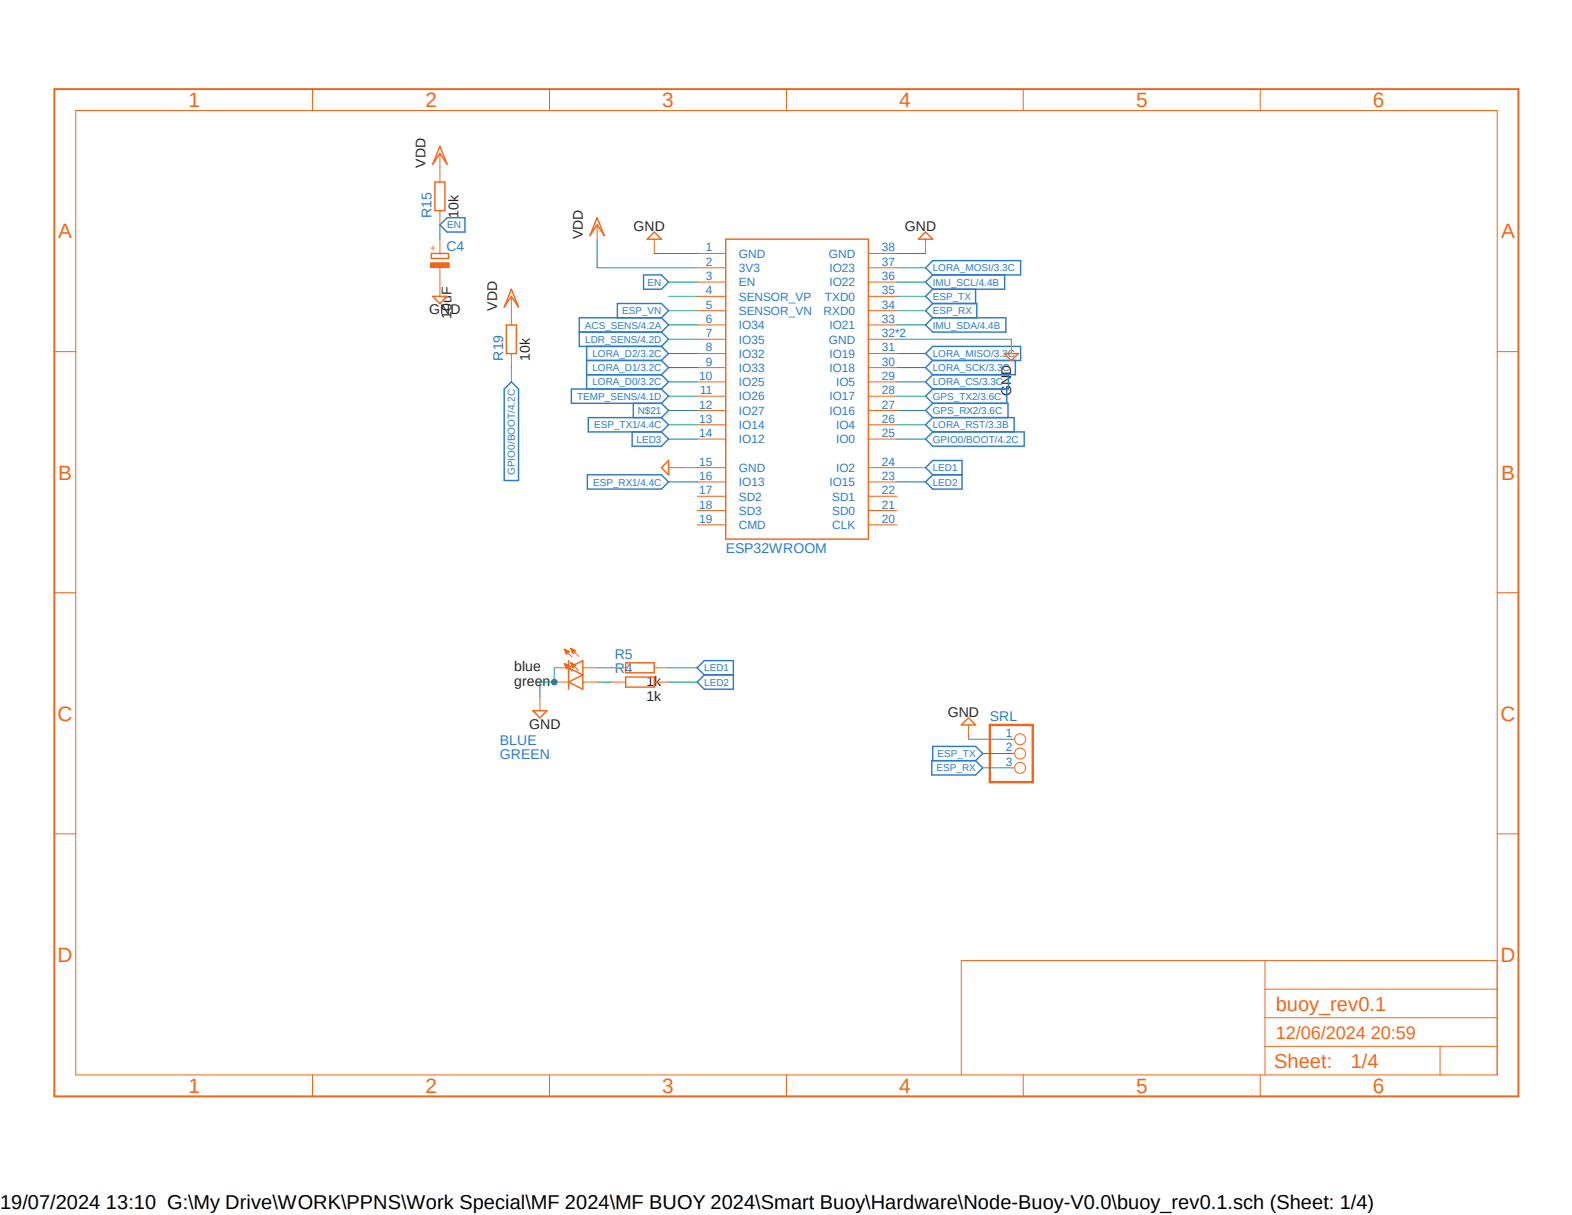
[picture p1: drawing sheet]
<svg xmlns="http://www.w3.org/2000/svg" width="279mm" height="216mm" viewBox="0 0 279 216" stroke-linecap="round" stroke-linejoin="round" font-family="sans-serif">
<path d="M9.1 15.5l261.2 179.9M270.3 15.5l-261.2 179.9" fill="none" stroke="#fff" stroke-width=".18"/>
<g fill="none" stroke="#2c7ace" stroke-width=".25">
<path d="M78.2 40l1.3-1.3h3.1v2.5h-3.1zM103 59h14.6M109.7 56.5v-2.6h7.9l1.2 1.3-1.2 1.3M114.4 48.9h3.2l1.2 1.2-1.2 1.3h-3.2zM117.6 56.5h-14.6v5.1h14.6M117.6 56.5l1.2 1.2-1.2 1.3M117.6 59l1.2 1.3-1.2 1.3M164.5 47.6l1.3-1.3h15.6v2.6h-15.6zM165.8 53.9l-1.3 1.3 1.3 1.3M165.8 53.9h7.8v2.6M165.8 56.5h13v2.5h-13l-1.3-1.3zM165.8 51.4l-1.3 1.3 1.3 1.2"/>
<path d="M165.8 48.9l-1.3 1.2 1.3 1.3M173.4 51.4v2.5M178.6 48.9v2.5h-12.8M90.9 67.9l1.3 1.2v16.3h-2.6v-16.3zM104.3 64.1h13.3M104.3 61.6v7.5M104.3 66.6h13.3M112.4 76.8v2.5h5.2l1.2-1.3-1.2-1.2M112.6 71.7v2.5M117.6 74.2h-13v2.6h13M117.6 61.6l1.2 1.2-1.2 1.3M117.6 64.1l1.2 1.2-1.2 1.3"/>
<path d="M117.6 69.1h-16v2.6h16M117.6 66.6l1.2 1.3-1.2 1.2M117.6 71.7l1.2 1.2-1.2 1.3M117.6 74.2l1.2 1.3-1.2 1.3M117.6 69.1l1.2 1.3-1.2 1.3M164.5 78l1.3-1.2h16.2v2.5h-16.2zM164.5 62.8l1.3-1.2h15.6v2.5h-15.6zM165.8 64.1l-1.3 1.2 1.3 1.3M165.8 66.6l-1.3 1.3 1.3 1.2M165.8 69.1l-1.3 1.3 1.3 1.3M165.8 71.7h13.4v2.5M165.8 71.7l-1.3 1.2 1.3 1.3"/>
<path d="M165.8 74.2h14.5v2.6M165.8 74.2l-1.3 1.3 1.3 1.3M178.9 69.1v2.6M179.2 66.6v2.5h-13.4M180.5 64.1v2.5h-14.7M104.4 84.4h13.2l1.2 1.2-1.2 1.3h-13.2zM164.5 83.1l1.3-1.3h5.2v5.1h-5.2l-1.3-1.3 1.3-1.2zM165.8 84.4h5.2M123.9 118.7l1.3-1.3h5.1v5.1h-5.1l-1.3-1.3 1.3-1.3zM125.2 119.9h5.1M165.6 135.2h7.8l1.3 1.2-1.3 1.3h-7.8zM165.8 135.2v-2.6h7.6l1.3 1.3-1.3 1.3"/>
</g>
<g fill="none" stroke="#f56416" stroke-width=".25">
<path d="M106.1 38.7l1.3 3.2-1.3-1.9-1.2 1.9zM76.7 45h3v.9h-3zM90 57.7h1.8v5.1h-1.8zM90.9 51.4l1.3 3.2-1.3-1.9-1.3 1.9zM116.3 41.2l1.3 1.3h-2.6zM129 42.5h25.3v53.3h-25.3zM164.5 41.2l1.3 1.3h-2.6zM178.5 62.8h2.5l-1.3 1.3zM118.8 81.8v2.6l-1.2-1.3zM101 118.7l2.6-1.3v5.1l-2.6-1.3 2.6-1.3zM101 117.4v5.1M111.2 117.8h5.1v1.7h-5.1z"/>
<path d="M94.7 126.3h2.5l-1.2 1.3zM111.2 120.3h5.1v1.8h-5.1zM172.1 127.6l1.3 1.2h-2.5z"/>
</g>
<g fill="none" stroke="#f56416" stroke-width=".18">
<path d="M13.5 19.6h252.6v171.4h-252.6zM55.5 15.8v3.8M97.7 15.8v3.8M139.8 15.8v3.8M181.9 15.8v3.8M224 15.8v3.8M106.1 40v2.5M90.9 52.7v5M116.3 42.5v2.5M123.9 45h5.1M123.9 50.1h5.1M123.9 52.7h5.1"/>
<path d="M123.9 55.2h5.1M123.9 57.7h5.1M123.9 47.6h5.1M154.3 45h5.1M154.3 50.1h5.1M154.3 52.7h5.1M154.3 55.2h5.1M154.3 57.7h5.1M154.3 47.6h5.1M164.5 42.5v2.5M9.7 62.5h3.8M90.9 62.8v2.5"/>
<path d="M123.9 60.3h5.1M123.9 62.8h5.1M123.9 65.3h5.1M123.9 72.9h5.1M123.9 67.9h5.1M123.9 70.4h5.1M123.9 75.5h5.1M123.9 78h5.1M154.3 60.3h5.1M154.3 62.8h5.1M154.3 65.3h5.1M154.3 72.9h5.1"/>
<path d="M154.3 67.9h5.1M154.3 70.4h5.1M154.3 75.5h5.1M154.3 78h5.1M179.7 60.3v2.5M266.1 62.5h3.8M118.8 83.1h2.6M123.9 85.6h5.1M123.9 83.1h5.1M123.9 88.2h5.1M123.9 90.7h5.1M123.9 93.3h5.1"/>
<path d="M154.3 85.6h5.1M154.3 83.1h5.1M154.3 88.2h5.1M154.3 90.7h5.1M154.3 93.3h5.1M9.7 105.3h3.8M98.5 118.7h2.5M100.3 115.4l1.4 1.4M100.3 115.4h.1M100.3 115.4l.9 .3M100.3 115.4l.4 .8 .5-.5M100.3 117.9l1.4 1.4"/>
<path d="M100.3 117.9h.1M100.3 117.9l.9 .4-.5 .5zM100.3 115.5h.2M100.3 118h.3M100.4 115.6h.4M100.4 118.1h.4M100.4 115.7h.6M100.4 118.2h.6M100.5 115.7h.7M100.5 118.3h.6M100.5 115.9h.5M100.5 115.8h.6"/>
<path d="M100.5 118.4h.5M100.5 116h.4M100.5 118.5h.5M100.6 116.1h.2M100.6 118.6h.3M100.6 116.2h.1M100.7 118.7v.1M101.4 115.2l1.4 1.4M101.4 115.2l.9 .4-.5 .5zM101.4 115.3h.2M101.4 117.8l1.4 1.4M101.4 117.8l.9 .4-.5 .5z"/>
<path d="M101.5 115.4h.3M101.5 117.9h.1M101.5 115.5h.5M101.5 117.9h.4M101.6 115.6h.6M101.6 118h.5M101.6 115.7h.7M101.6 118.2h.6M101.6 118.1h.7M101.6 115.7h.6M101.6 118.3h.6M101.7 115.8h.4"/>
<path d="M101.7 118.4h.4M101.7 115.9h.3M101.7 118.5h.3M101.8 116h.1M101.8 118.6h.1M101.8 116.1h.1M103.6 118.7h2.5M108.7 118.7h2.5M116.3 118.7h2.5M266.1 105.3h3.8M96 123.7v2.6M98.5 121.2h2.5"/>
<path d="M103.6 121.2h2.5M108.7 121.2h2.5M116.3 121.2h2.5M172.1 128.8v2.6M179.7 131.4h.6M179.7 133.9h.6M179.7 136.4h.6M9.7 148.2h3.8M266.1 148.2h3.8M224.8 170.7v20.3M224.8 175.8h41.3M266.1 170.7h-95.2v20.3"/>
<path d="M55.5 191v3.8M97.7 191v3.8M139.8 191v3.8M181.9 191v3.8M224 191v3.8M224.8 185.9h41.3M224.8 180.8h41.3M255.9 185.9v5.1"/>
<circle cx="181.3" cy="131.4" r=".98"/>
<circle cx="181.3" cy="136.4" r=".98"/>
<circle cx="181.3" cy="133.9" r=".98"/>
</g>
<path d="M9.7 15.8h260.2v179h-260.2z" fill="none" stroke="#f56416" stroke-width=".34"/>
<path d="M175.9 128.8h7.7v10.2h-7.7z" fill="none" stroke="#f56416" stroke-width=".42"/>
<path d="M76.5 46.7h3.3v.8h-3.3z" fill-rule="evenodd" fill="#f56416"/>
<path d="M78.2 27.3v5M78.2 37.4v2.6M76.5 46.7h3.3v.8h-3.3zM78.2 42.5v2.5M78.2 47.6v5.1" fill="none" stroke="#f56416" stroke-width=".18"/>
<path d="M77.3 32.3h1.8v5.1h-1.8zM78.2 26l1.3 3.2-1.3-1.9-1.3 1.9zM76.9 52.7h2.6l-1.3 1.2z" fill="none" stroke="#f56416" stroke-width=".25"/>
<g fill="none" stroke="#0dab76" stroke-width=".18">
<path d="M106.1 42.5v5.1h17.8M116.3 45h7.6M118.8 57.7h5.1M159.4 55.2h5.1M159.4 52.7h5.1M159.4 45h5.1M90.9 65.3v2.6M118.8 62.8h5.1M118.8 65.3h5.1M159.4 78h5.1M159.4 60.3h20.3M121.4 83.1h2.5"/>
<path d="M98.5 118.7v2.5M174.7 136.4h5M174.7 133.9h5"/>
</g>
<circle cx="98.5" cy="121.2" r=".51" fill="#0dab76"/>
<g fill="none" stroke="#0dab76" stroke-width=".18">
<path d="M78.2 40v2.5M118.8 50.1h5.1M118.8 52.7h5.1M118.8 55.2h5.1M159.4 47.6h5.1M159.4 50.1h5.1M159.4 57.7h5.1M118.8 67.9h5.1M118.8 70.4h5.1M118.8 72.9h5.1M118.8 78h5.1M118.8 60.3h5.1"/>
<path d="M118.8 75.5h5.1M159.4 62.8h5.1M159.4 65.3h5.1M159.4 67.9h5.1M159.4 70.4h5.1M159.4 72.9h5.1M159.4 75.5h5.1M118.8 85.6h5.1M159.4 83.1h5.1M159.4 85.6h5.1M106.1 118.7h2.6M118.8 118.7h5.1"/>
<path d="M98.5 121.2h-2.5v2.5M106.1 121.2h2.6M118.8 121.2h5.1M172.1 131.4h7.6"/>
<circle cx="98.5" cy="121.2" r=".51"/>
</g>
<g font-size="3.7" fill="#f56416">
<text x="33.5" y="19">1</text>
<text x="75.6" y="19">2</text>
<text x="117.7" y="19">3</text>
<text x="159.8" y="19">4</text>
<text x="201.9" y="19">5</text>
<text x="244" y="19">6</text>
<text x="10.3" y="42.4">A</text>
<text x="266.8" y="42.4">A</text>
<text x="10.3" y="85.2">B</text>
<text x="266.8" y="85.2">B</text>
<text x="10.2" y="128.1">C</text>
<text x="266.7" y="128.1">C</text>
<text x="10.2" y="170.9">D</text>
<text x="266.7" y="170.9">D</text>
<text x="33.5" y="194.2">1</text>
<text x="75.6" y="194.2">2</text>
<text x="117.7" y="194.2">3</text>
<text x="159.8" y="194.2">4</text>
<text x="201.9" y="194.2">5</text>
<text x="244" y="194.2">6</text>
</g>
<g font-size="3.6" fill="#f56416">
<text x="226.7" y="179.6">buoy_rev0.1</text>
<text x="226.5" y="189.9">Sheet:</text>
<text x="240.1" y="189.7">1/4</text>
</g>
<text font-size="3.6" x="0" y="214.9">19/07/2024 13:10 G:\My Drive\WORK\PPNS\Work Special\MF 2024\MF BUOY 2024\Smart Buoy\Hardware\Node-Buoy-V0.0\buoy_rev0.1.sch (Sheet: 1/4)</text>
<text font-size="3.2" fill="#f56416" x="226.7" y="184.7">12/06/2024 20:59</text>
<g font-size="2.5" fill="#282828">
<text x="75.6" y="29.8" transform="rotate(-90 75.6 29.8)">VDD</text>
<text x="81.5" y="38.7" transform="rotate(-90 81.5 38.7)">10k</text>
<text x="112.6" y="41.1">GND</text>
<text x="160.8" y="41.1">GND</text>
<text x="103.6" y="42.5" transform="rotate(-90 103.6 42.5)">VDD</text>
<text x="76.3" y="55.8">GND</text>
<text x="80.3" y="56.6" transform="rotate(-90 80.3 56.6)">10uF</text>
<text x="88.3" y="55.2" transform="rotate(-90 88.3 55.2)">VDD</text>
<text x="94.2" y="64.1" transform="rotate(-90 94.2 64.1)">10k</text>
<text x="179.7" y="70.4" transform="rotate(-90 179.7 70.4)">GND</text>
<text x="91.4" y="119.3">blue</text>
<text x="91.4" y="121.8">green</text>
<text x="114.9" y="124.5">1k</text>
<text x="114.9" y="122">1k</text>
<text x="94.1" y="129.5">GND</text>
<text x="168.4" y="127.4">GND</text>
</g>
<g font-size="2.5" fill="#2c7ace">
<text x="76.7" y="38.7" transform="rotate(-90 76.7 38.7)">R15</text>
<text x="79.3" y="44.5">C4</text>
<text x="89.4" y="64.1" transform="rotate(-90 89.4 64.1)">R19</text>
<text x="129" y="98.3">ESP32WROOM</text>
<text x="109.3" y="119.7">R4</text>
<text x="109.3" y="117.2">R5</text>
<text x="175.9" y="128.2">SRL</text>
<text x="88.9" y="132.4">BLUE</text>
<text x="88.9" y="134.9">GREEN</text>
</g>
<g font-size="2.1" fill="#2c7ace">
<text x="125.4" y="44.7">1</text>
<text x="125.4" y="47.2">2</text>
<text x="131.3" y="45.8">GND</text>
<text x="147.3" y="45.8">GND</text>
<text x="156.7" y="47.2">37</text>
<text x="156.7" y="44.7">38</text>
<text x="125.4" y="49.7">3</text>
<text x="125.4" y="52.3">4</text>
<text x="131.3" y="50.9">EN</text>
<text x="131.3" y="53.4">SENSOR_VP</text>
<text x="131.3" y="48.3">3V3</text>
<text x="146.6" y="53.4">TXD0</text>
<text x="147.4" y="48.3">IO23</text>
<text x="147.4" y="50.9">IO22</text>
<text x="156.7" y="49.7">36</text>
<text x="156.7" y="52.3">35</text>
<text x="125.4" y="54.8">5</text>
<text x="125.4" y="57.4">6</text>
<text x="125.4" y="59.9">7</text>
<text x="131.3" y="56">SENSOR_VN</text>
<text x="131.3" y="58.5">IO34</text>
<text x="146.4" y="56">RXD0</text>
<text x="147.4" y="58.5">IO21</text>
<text x="156.7" y="54.8">34</text>
<text x="156.7" y="57.4">33</text>
<text x="156.7" y="59.9">32*2</text>
<text x="125.4" y="62.4">8</text>
<text x="125.4" y="65">9</text>
<text x="131.3" y="61">IO35</text>
<text x="131.3" y="63.6">IO32</text>
<text x="147.3" y="61">GND</text>
<text x="147.4" y="63.6">IO19</text>
<text x="156.7" y="65">30</text>
<text x="156.7" y="62.4">31</text>
<text x="124.2" y="67.5">10</text>
<text x="124.4" y="70.1">11</text>
<text x="131.3" y="66.1">IO33</text>
<text x="131.3" y="68.6">IO25</text>
<text x="131.3" y="71.2">IO26</text>
<text x="147.4" y="66.1">IO18</text>
<text x="147.4" y="71.2">IO17</text>
<text x="148.6" y="68.6">IO5</text>
<text x="156.7" y="67.5">29</text>
<text x="156.7" y="70.1">28</text>
<text x="124.2" y="72.6">12</text>
<text x="124.2" y="75.1">13</text>
<text x="124.2" y="77.7">14</text>
<text x="131.3" y="73.7">IO27</text>
<text x="131.3" y="76.2">IO14</text>
<text x="147.4" y="73.7">IO16</text>
<text x="148.6" y="76.2">IO4</text>
<text x="156.7" y="72.6">27</text>
<text x="156.7" y="75.1">26</text>
<text x="156.7" y="77.7">25</text>
<text x="124.2" y="82.8">15</text>
<text x="131.3" y="78.8">IO12</text>
<text x="131.3" y="83.9">GND</text>
<text x="148.6" y="78.8">IO0</text>
<text x="148.6" y="83.9">IO2</text>
<text x="156.7" y="82.8">24</text>
<text x="124.2" y="85.3">16</text>
<text x="124.2" y="87.8">17</text>
<text x="131.3" y="86.4">IO13</text>
<text x="131.3" y="88.9">SD2</text>
<text x="147.4" y="86.4">IO15</text>
<text x="147.9" y="88.9">SD1</text>
<text x="156.7" y="85.3">23</text>
<text x="156.7" y="87.8">22</text>
<text x="124.2" y="90.4">18</text>
<text x="124.2" y="92.9">19</text>
<text x="131.3" y="91.5">SD3</text>
<text x="131.3" y="94">CMD</text>
<text x="147.9" y="94">CLK</text>
<text x="147.9" y="91.5">SD0</text>
<text x="156.7" y="92.9">20</text>
<text x="156.7" y="90.4">21</text>
<text x="178.8" y="131">1</text>
<text x="178.8" y="133.5">2</text>
<text x="178.8" y="136.1">3</text>
</g>
<g font-size="1.8" fill="#2c7ace">
<text x="79.5" y="40.6">EN</text>
<text x="115.1" y="50.8">EN</text>
<text x="165.8" y="53.3">ESP_TX</text>
<text x="165.8" y="48.2">LORA_MOSI/3.3C</text>
<text x="165.8" y="50.8">IMU_SCL/4.4B</text>
<text x="104" y="58.4">ACS_SENS/4.2A</text>
<text x="110.6" y="55.8">ESP_VN</text>
<text x="165.8" y="55.8">ESP_RX</text>
<text x="165.8" y="58.4">IMU_SDA/4.4B</text>
<text x="104" y="60.9">LDR_SENS/4.2D</text>
<text x="105.3" y="63.5">LORA_D2/3.2C</text>
<text x="105.3" y="66">LORA_D1/3.2C</text>
<text x="165.8" y="63.5">LORA_MISO/3.3C</text>
<text x="165.8" y="66">LORA_SCK/3.3C</text>
<text x="102.6" y="71">TEMP_SENS/4.1D</text>
<text x="105.3" y="68.5">LORA_D0/3.2C</text>
<text x="165.8" y="68.5">LORA_CS/3.3C</text>
<text x="165.8" y="71">GPS_TX2/3.6C</text>
<text x="105.6" y="76.1">ESP_TX1/4.4C</text>
<text x="113.4" y="73.6">N$21</text>
<text x="165.8" y="73.6">GPS_RX2/3.6C</text>
<text x="165.8" y="76.1">LORA_RST/3.3B</text>
<text x="113.2" y="78.7">LED3</text>
<text x="165.8" y="78.7">GPIO0/BOOT/4.2C</text>
<text x="165.8" y="83.7">LED1</text>
<text x="91.5" y="84.4" transform="rotate(-90 91.5 84.4)">GPIO0/BOOT/4.2C</text>
<text x="105.4" y="86.3">ESP_RX1/4.4C</text>
<text x="165.8" y="86.3">LED2</text>
<text x="125.2" y="119.3">LED1</text>
<text x="125.2" y="121.8">LED2</text>
<text x="166.5" y="137.1">ESP_RX</text>
<text x="166.6" y="134.5">ESP_TX</text>
</g>
<text font-size="1.8" fill="#f56416" x="77.6" y="44.6" transform="rotate(-90 77.6 44.6)">+</text>
</svg>
